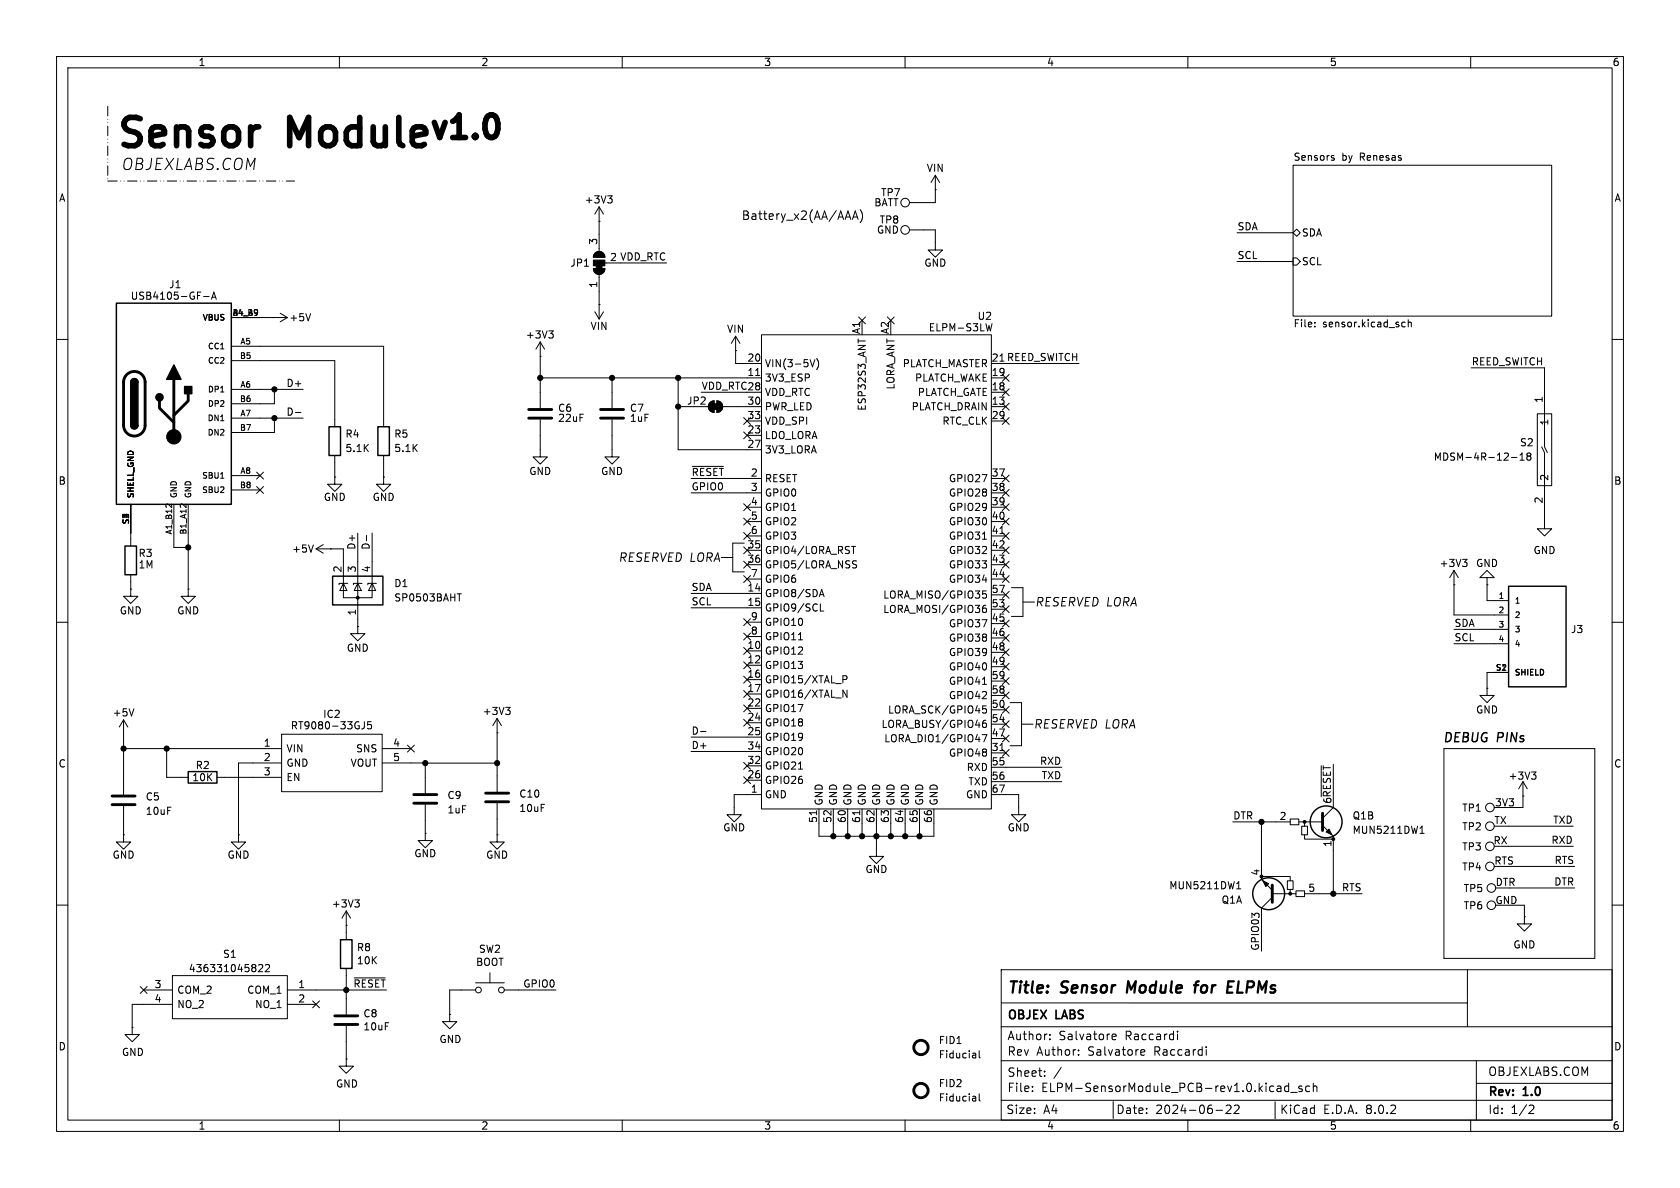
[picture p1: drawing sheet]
<svg xmlns="http://www.w3.org/2000/svg" width="297mm" height="210mm" viewBox="0 0 297 210" stroke-linecap="round" stroke-linejoin="round" font-family="sans-serif">
<g fill="none" stroke="#000" stroke-width=".18">
<path d="M10 10h277v190h-277zM12 12h273v186h-273zM60 10v2M110 10v2M160 10v2M210 10v2M260 10v2M105.9 39.1h.1M105.9 36.6v7.9M105.9 36.6l-.7 1.2M105.9 36.6l.8 1.2M107.4 34.6h.8l-.4 .5"/>
<path d="M108 35.1l.2 .2v.3l-.2 .3M150.7 38.8l.5-1.5 .5 1.5M150.8 38.4h.8M152.1 37.1a1.72 1.72 0 0 1 0 2.3M165.4 33.5h.1M165.4 31v4.8h-4.6M165.4 31l.7 1.3M165.4 31l-.8 1.3M228.6 29.2h45.7v26.7h-45.7zM235.5 27.9l.3 .1 .1 .2-.2 .1h-.2M235.5 27.5h.3M10 60h2"/>
<path d="M36 52.4h1M37.4 52.9l.4-1.3 .4 1.3M37.5 52.5h.6M40.9 56.1h9.9M48.3 56.1h.1M49.5 55.4l1.3 .7M50.8 56.1l-1.3 .8M54.9 55.4l-.4 1.3M97 58.5h.8l-.4 .5M97.6 59l.2 .2v.3l-.2 .3M104.9 47.5h2a1.02 1.02 0 0 1-1 1 1.02 1.02 0 0 1-1-1zM105.2 55.1l.7 1.3"/>
<path d="M105.2 44.8a1.02 1.02 0 0 1 1.1-.3 1.02 1.02 0 0 1 .6 1h-2zM105.9 53.8h.1M105.9 48.5v7.9M106.7 55.1l-.8 1.3M106.9 46.5h.3M109.7 46.5h8.2M130 59.4v4.9h4.6M130 59.4l-.7 1.3M130 59.4l.8 1.3M134.6 59.2h40.7v83.8h-40.7zM151.7 59.9v.7M151.8 56l1.2 1.3"/>
<path d="M152.4 56.6v2.6M153 56l-1.2 1.3M156.9 56l1.2 1.3M158.1 56l-1.2 1.3M160.8 40.6h4.6v3.6h-1.3l1.3 1.3 1.2-1.3h-1.2M175.4 57.2l-.3 1.3-.3-.9M218.7 41.1h9.9M218.7 46.2h9.9M228.6 45.6h.6l.7 .6-.7 .7h-.6zM228.6 41.1l.6-.6 .7 .6-.7 .7zM232.4 57.7v.1M232.4 57v.1"/>
<path d="M247.9 57.7h.5M247.9 57h.5M249 57.1l.1-.2 .3 .1 .1 .8M249 56.5v1.3M285 60h2M40.9 61.2h26.9v14.2M40.9 63.8h18.3v11.6M40.9 68.8h12.7M40.9 73.9h12.7M48.5 73.9v2.6h-7.6M48.5 68.8v2.6h-7.6M52.2 72.9h1"/>
<path d="M95.5 74.2v6.6h1.3l-1.3 1.2-1.3-1.2h1.3M95.5 63h.1M95.5 66.8h39.1M95.5 60.5v11.6M95.5 60.5l-.8 1.2M95.5 60.5l.8 1.2M108.2 74.2v6.6h1.3l-1.3 1.2-1.3-1.2h1.3M108.2 66.8v5.3M119.9 71.9h5.3M119.9 66.8v12.7h14.7M124 69.3h10.6M125.5 71.2l.7-.3v2a1.01 1.01 0 0 1-.9-.6 1.01 1.01 0 0 1 .2-1.1z"/>
<path d="M126.7 70.9a1.02 1.02 0 0 1 1.1 1 1.02 1.02 0 0 1-1.1 1zM127.8 71.9h6.8M130 62h.1M131.5 73.8l1.2 1.2M131.5 76.4l1.2 1.2M132.1 77h2.5M132.1 74.4h2.5M132.7 73.8l-1.2 1.2M132.7 76.4l-1.2 1.2M133.6 66.4h.7M143.2 63.6l.4 1.2 .5-1.2M144.4 63.4a1.46 1.46 0 0 1 0 1.9"/>
<path d="M175.3 66.8h2.5M175.3 71.9h2.5M175.3 69.3h2.5M175.3 74.4h2.5M177.2 68.7l1.2 1.3M177.2 66.2l1.2 1.2M177.2 73.8l1.2 1.2M177.2 71.3l1.2 1.2M177.8 64.3h13M178.4 71.3l-1.2 1.2M178.4 68.7l-1.2 1.3M178.4 66.2l-1.2 1.2"/>
<path d="M178.4 73.8l-1.2 1.2M260.1 65h12.9v14l.6 1M271.8 73.2h2.5v12.7h-2.5zM272.5 79l.5 1v13.5h1.3l-1.3 1.2-1.2-1.2h1.2M23.1 89.2v7.3M29.4 89.2h.4M30.3 89.1v.6M30.7 89.2v7.6h2.6M32 89.2h.3M32.9 89.1v.6M33.3 89.2v14.9M39 84.5h.6"/>
<path d="M40.9 84.1h5.1M40.9 86.6h5.1M45.4 86l1.2 1.2M45.4 83.5l1.2 1.2M46.6 86l-1.2 1.2M46.6 83.5l-1.2 1.2M55.4 96.3l-.4 1.3M55.9 97l1.2 .8M55.9 97h4.8v6.1M57.1 96.3l-1.2 .7M58.4 97h.1M59.2 84.3v1.3h1.3l-1.3 1.3-1.3-1.3h1.3"/>
<path d="M59.2 84.3h.1M59.2 80.5v3.8M63.2 94.2v16.5M64.8 94.6v1M65.8 94.2v8.9M67.8 84.3v1.3h1.3l-1.3 1.3-1.3-1.3h1.3M67.8 84.3h.1M67.8 80.5v3.8M122.2 84.6h12.4M122.2 87.1h12.4M122.4 82.4h5.5M127.5 98.6h2"/>
<path d="M131.5 99.2l1.2 1.2M131.5 91.6l1.2 1.2M131.5 89.1l1.2 1.2M131.5 96.7l1.2 1.2M131.5 94.1l1.2 1.3M131.6 96h-2.1v5.1h2.1M132.1 97.3h2.5M132.1 99.8h2.5M132.1 89.7h2.5M132.1 92.2h2.5M132.1 94.7h2.5M132.7 99.2l-1.2 1.2"/>
<path d="M132.7 91.6l-1.2 1.2M132.7 89.1l-1.2 1.2M132.7 96.7l-1.2 1.2M132.7 94.1l-1.2 1.3M150.5 96.6h.8M151 99.7l.3 .2 .1 .3-.2 .2h-.3M151 99.1l.4 .1M173.7 95.3h.7M175.3 84.6h2.5M175.3 87.1h2.5M175.3 97.3h2.5M175.3 99.8h2.5"/>
<path d="M175.3 89.7h2.5M175.3 92.2h2.5M175.3 94.7h2.5M176.8 94.3h.7M177.2 91.6l1.2 1.2M177.2 94.1l1.2 1.3M177.2 99.2l1.2 1.2M177.2 96.7l1.2 1.2M177.2 84l1.2 1.2M177.2 89.1l1.2 1.2M177.2 86.5l1.2 1.2M178.4 91.6l-1.2 1.2"/>
<path d="M178.4 89.1l-1.2 1.2M178.4 94.1l-1.2 1.3M178.4 99.2l-1.2 1.2M178.4 96.7l-1.2 1.2M178.4 84l-1.2 1.2M178.4 86.5l-1.2 1.2M258.6 98.9h.7l-.4 .5M259.1 99.4l.2 .2v.3l-.2 .2M267.2 80.9h1M268.7 81.4h.7M268.7 80.4l.4-.3v1.3M270.2 80.6l-.3 .3v.2l.3 .3 .3-.1 .2-.2v-.2l-.3-.3"/>
<path d="M270.2 80.6l-.3-.2 .3-.3h.3l.2 .2-.3 .3M270.2 80.6h.2M10 110h2M23.1 104.1v1.3h1.3l-1.3 1.3-1.3-1.3h1.3M23.1 104.1h.1M23.1 101.6v2.5M33.3 104.1v1.3h1.2l-1.2 1.3-1.3-1.3h1.3M33.3 104.1h.1M60.7 103.1v2.6h5.1v-2.6M60.7 103.1l.6 1.3h-1.2zM61.5 103.1h-1.6v.3M63.2 110.7v1.3h1.3l-1.3 1.3-1.2-1.3h1.2"/>
<path d="M63.2 110.7h.1M63.2 103.1l.7 1.3h-1.3zM64 103.1h-1.5v.3M65.8 103.1l.6 1.3h-1.2zM66.5 103.1h-1.5v.3M80.8 105h.8M122.2 104.9h12.4M122.2 107.4h12.4M131.5 109.4l1.2 1.2M131.5 117l1.2 1.2M131.5 111.9l1.2 1.2M131.5 101.8l1.2 1.2"/>
<path d="M131.5 119.5l1.2 1.3M131.5 114.5l1.2 1.2M132.1 115.1h2.5M132.1 117.6h2.5M132.1 102.4h2.5M132.1 112.5h2.5M132.1 110h2.5M132.7 109.4l-1.2 1.2M132.7 117l-1.2 1.2M132.7 114.5l-1.2 1.2M132.7 111.9l-1.2 1.2M132.7 101.8l-1.2 1.2"/>
<path d="M132.7 119.5l-1.2 1.3M141.2 113.1h.7M144.8 105.5l.5-1.3 .4 1.3M145 105.1h.6M145 108h.6M149 119.5h.5l.2 .2-.1 .4h-.6M173.7 105l.5-.1 .2 .3-.1 .5h-.6M173.7 107.6l.5-.1 .2 .2-.1 .5-.4 .1-.2-.1M173.7 104.5h.6M174.3 107l-.4 .1-.2 .2M175.3 102.4h2.5M175.3 110.2h2.5"/>
<path d="M175.3 112.8h2.5M175.3 115.3h2.5M175.3 117.9h2.5M175.3 107.7h2.5M175.3 105.2h2.5M177.2 104.5l1.2 1.3M177.2 101.8l1.2 1.2M177.2 119.8l1.2 1.2M177.2 114.7l1.2 1.2M177.2 109.6l1.2 1.2M177.2 117.2l1.2 1.3M177.2 112.2l1.2 1.2"/>
<path d="M177.2 107.1l1.2 1.2M178.4 104.5l-1.2 1.3M178.4 101.8l-1.2 1.2M178.4 119.8l-1.2 1.2M178.4 114.7l-1.2 1.2M178.4 109.6l-1.2 1.2M178.4 117.2l-1.2 1.3M178.4 112.2l-1.2 1.2M178.4 107.1l-1.2 1.2M178.8 103.9h2v5.1h-2M180.8 106.4h2.1M257 103.4h.1"/>
<path d="M257 100.8l-.7 1.3M257 100.8v7.9h9.7M257 100.8l.8 1.3M257 111.3h9.7M257 113.8h9.7M262.9 102.1h-1.3l1.3-1.3 1.3 1.3h-1.3v1.3M262.9 103.4h.1M262.9 103.4v2.8h3.8M266.7 118.9h-3.8v2.8M285 110h2M21.8 132.3h28M21.8 127.3l-.7 1.2"/>
<path d="M21.8 127.3v13.2M21.8 127.3l.8 1.2M23.7 125.3l-.5 1.3M29.5 132.3v5.1h3.8M38.4 137.4h11.4M49.8 129.8h17.8v10.2h-17.8zM49.8 134.9h-7.6v12.7M64.4 127.6v.9a.41 .41 0 0 1-.5 .3M65.6 127.6h-.6v.6l.1-.1h.5l.1 .2-.1 .4-.2 .1-.4-.1M67.6 132.3h5M67.6 134.9h20.3M72 131.7l1.3 1.2"/>
<path d="M73.3 131.7l-1.3 1.2M75.2 134.9v5.3M87.9 129.5h.1M87.9 127l-.8 1.3M87.9 127v13M87.9 127l.7 1.3M89.4 125h.8l-.4 .5M89.9 125.5l.3 .3v.3l-.3 .2M122.2 130.3h12.4M122.2 132.8h12.4M123.8 129.3h1M131.5 137.3l1.2 1.2"/>
<path d="M131.5 134.8l1.2 1.2M131.5 127.2l1.2 1.2M131.5 122.1l1.2 1.2M131.5 124.6l1.2 1.2M132.1 120.1h2.5M132.1 122.7h2.5M132.1 125.2h2.5M132.1 127.8h2.5M132.1 137.9h2.5M132.1 135.4h2.5M132.7 137.3l-1.2 1.2M132.7 134.8l-1.2 1.2"/>
<path d="M132.7 127.2l-1.2 1.2M132.7 122.1l-1.2 1.2M132.7 124.6l-1.2 1.2M141.2 136h.7M149 122l.7 1.3v-1.3M173.6 129.9h.9l-.6 1.2M173.7 121h.7M173.7 124.8h.6M173.7 125.3h.5l.2 .2-.1 .5h-.6M173.7 127.9l.5-.1 .2 .3-.1 .4-.4 .1-.2-.1M174.3 127.3l-.4 .1-.2 .2M175.3 133.1h2.5"/>
<path d="M175.3 130.6h2.5M175.3 125.5h2.5M175.3 128h2.5M175.3 135.6h12.4M175.3 138.2h12.4M175.3 122.9h2.5M175.3 120.4h2.5M176.8 132.7h.7M177.2 124.9l1.2 1.2M177.2 129.9l1.2 1.3M177.2 127.4l1.2 1.2M177.2 122.3l1.2 1.2"/>
<path d="M177.2 132.5l1.2 1.2M178.4 124.9l-1.2 1.2M178.4 129.9l-1.2 1.3M178.4 127.4l-1.2 1.2M178.4 122.3l-1.2 1.2M178.4 132.5l-1.2 1.2M178.6 124.2h2v7.6h-2M180.6 128h2M233.6 135.4v5.4M235.7 135.1v7.6l-1.9 2M255.3 132.3h26.6v37.1h-26.6zM262.9 121.7v1.2h-1.3l1.3 1.3 1.3-1.3h-1.3"/>
<path d="M262.9 121.7h.1M269.2 138.2l-.7 1.2M269.2 138.2v4.5h-2.5M269.2 138.2l.8 1.2M270.8 136.5h.7l-.4 .5M271.3 137l.2 .2v.3l-.2 .2M10 160h2M21.8 147.6v1.2h1.3l-1.3 1.3-1.2-1.3h1.2M21.8 147.6h.1M21.8 142.5v5.1M42.2 147.6v1.2h1.2l-1.2 1.3-1.3-1.3h1.3M42.2 147.6h.1"/>
<path d="M62.7 159.1h.8l-.4 .5M63.3 159.6l.2 .2v.3l-.2 .2M75.2 147.3v1.3h1.3l-1.3 1.3-1.3-1.3h1.3M75.2 147.3h.1M75.2 142.2v5.1M87.9 147.6v1.2h1.3l-1.3 1.3-1.3-1.3h1.3M87.9 147.6h.1M87.9 142v5.6M134.6 140.5h-4.8v3.5h1.3l-1.3 1.3-1.3-1.3h1.3M144.4 143.3v.7M144.8 143v4.8h20.3v-4.8M147.3 143v4.8"/>
<path d="M149.9 143v4.8M152 143.3v.7M152.4 143v4.8M154.9 143v8.4h1.3l-1.3 1.3-1.2-1.3h1.2M157.5 143v4.8M160 143v4.8M162.6 143v4.8M175.3 140.5h4.8v3.5h-1.3l1.3 1.3 1.3-1.3h-1.3M217.9 145.3h10.2M218.6 157.1h.8M218.8 156.2l.2-.4v1.3M223 154.9h5.1v.8"/>
<path d="M223 145.3v10.1l1.9 2M224.9 158.6l-1.9 1.9v7.6M225 158h4.1M227.6 155.7h1v1.5h-1zM228.1 144.8h1.5v1h-1.5zM228.1 157.2v.8M229.1 157.5h1.5v1h-1.5zM229.6 145.3h4.1M230.1 146.1h1v1.5h-1zM230.6 147.6v.7h5.1M230.6 158h10.2M230.6 145.3v.8"/>
<path d="M233.8 145.9l1.9 1.9v10.2M251 147.3h.8M251.2 146.3l.2-.3v1.3M266.7 153.2h11.7M266.7 149.6h11.4M266.7 146.1h11.4M267 157h11.4M269.2 140.7h.1M285 160h2M24.8 174.4l1.2 1.2M25.4 175h5.1M26 174.4l-1.2 1.2"/>
<path d="M30.5 172.5h20.3v7.6h-20.3zM30.5 177.5h-7.1v4.1M45.7 170.6l.5-.1 .2 .4-.7 .9h.7M46.9 170.6l.5-.1 .3 .4-.8 .9h.8M50.8 175h17.5M50.8 177.5h5.1M55.3 176.9l1.2 1.3M56.5 176.9l-1.2 1.3M61.2 163.6h.1M61.2 161v5.1M61.2 171.2v8.1M61.2 161l-.7 1.3"/>
<path d="M61.2 161l.8 1.3M62.6 172.9h5.5M79.5 179.3v1.3h1.3l-1.3 1.3-1.3-1.3h1.3M79.5 179.3h.1M84.1 173.7h5.1M84.1 175h-4.6v4.3M86.6 172v1.7M89.2 175h9.1M177 171.4h108v26.6h-108zM177 177.3h82.4M259.4 171.5v10M267 160h2.5v2.1"/>
<path d="M269.5 162.1v1.2h1.3l-1.3 1.3-1.3-1.3h1.3M269.5 162.1h.1M23.4 181.6v1.3h1.2l-1.2 1.3-1.3-1.3h1.3M23.4 181.6h.1M60 198v2M61.2 187.2v1.3h1.3l-1.3 1.2-1.3-1.2h1.3M61.2 187.2h.1M61.2 181.4v5.8M110 198v2M160 198v2M172.4 186.2l.1 .8M172.4 193.8l.1 .8"/>
<path d="M172.5 194.6h-.1M172.5 194.1l-.1 .1M172.5 187h-.1M172.5 186.5h-.1M173.1 193.4v1.1l.2 .1M173.1 185.7v1.1l.2 .2M177 194.5h108M177 187.5h108M177 181.5h108M182.5 192.8v.2M182.5 192v.2M184.7 190.1v.2"/>
<path d="M184.7 189.3v.2M185.6 183.7v.1M185.6 182.9v.1M187.6 188.7l-1.3 1.9M190.7 186.4v.1M190.7 185.6v.2M196.6 183.6l.2 .2 .4-.1M196.6 183l.2-.2h.3l.2 .2v.2l-.7 .1M196.8 194.7v3M201.7 186.5h.6M201.7 185.6l.5-.1 .2 .4-.7 .1M208.2 182.3v.1"/>
<path d="M208.2 182.8v1M210 198v2M213.2 185v.2M213.2 185.5v1M215 196.3h1.1M216.8 195.5l.5-.2 .3 .2v.3l-.9 1h.9M218.2 195.5l.6-.2 .2 .2 .1 .3-1 1h1M225.4 194.8v3M226.2 192l.3 .2v.8M226.5 192.9l-.2 .1M226.5 192.3l-.2 .1M227.8 191.5v1.5"/>
<path d="M227.8 192h-.4l-.3 .3v.4l.1 .2h.6M228.2 193.1h1.1M230.2 192h-.4l-.2 .2 .1 .2 .5 .1v.4h-.6M231.5 192h-.4l-.3 .3v.4l.2 .2h.5M232.2 192.1l.2-.1h.3l.1 1M232.2 191.5v1.5M260 198v2M261 187.5v10.5M261 191.5h24M270.5 195.3l.5 .1 .2 .4-1 1h1"/>
<circle cx="160" cy="35.8" r=".76"/>
<circle cx="160" cy="40.6" r=".76"/>
<circle cx="263.4" cy="153.2" r=".76"/>
<circle cx="263.4" cy="149.6" r=".76"/>
<circle cx="263.4" cy="146" r=".76"/>
<circle cx="263.4" cy="142.7" r=".76"/>
<circle cx="263.7" cy="157" r=".76"/>
<circle cx="84.6" cy="175" r=".51"/>
<circle cx="88.6" cy="175" r=".51"/>
<circle cx="263.7" cy="160" r=".76"/>
</g>
<path d="M199.5 173.5l-.3 2M211.1 174.1h.7M211.9 173.5l-.4 .1-.1 .2-.2 1.7M216.9 175.5h1M217.2 173.5h.9" fill="none" stroke="#000" stroke-width=".4"/>
<g fill="none" stroke="#000" stroke-width=".51">
<path d="M22.4 66.2a1.9 1.9 0 0 1 2.1-.4 1.9 1.9 0 0 1 1.2 1.8v7.6a1.91 1.91 0 0 1-2 1.9 1.91 1.91 0 0 1-1.9-1.9l.1-7.8 .1-.6zM28.2 70.9v1.2l2.5 2.6M30.7 67.1v10.1M33.3 69.6v1.3l-2.6 2.5M93.5 73.9h4M93.5 72.4h4M106.2 73.9h4M106.2 72.4h4M19.8 142.2h4.1M19.8 140.7h4.1M73.2 142h4M73.2 140.5h4"/>
<path d="M85.9 141.7h4M85.9 140.2h4M224.9 156.5v3M233.8 143.8v3M59.2 179.6h4M59.2 181.1h4"/>
<circle cx="162.8" cy="192.8" r="1.27"/>
<circle cx="162.8" cy="185.2" r="1.27"/>
</g>
<g fill="#000" stroke="#000" stroke-width=".18">
<path d="M104.9 47.5h2a1.02 1.02 0 0 1-1 1 1.02 1.02 0 0 1-1-1zM104.9 46h2v1h-2zM105.4 47h1v.5h-1zM105.2 44.8a1.02 1.02 0 0 1 1.1-.3 1.02 1.02 0 0 1 .6 1h-2zM126 71.4h1v1h-1zM125.5 71.2l.7-.3v2a1.01 1.01 0 0 1-.9-.6 1.01 1.01 0 0 1 .2-1.1zM126.7 70.9a1.02 1.02 0 0 1 1.1 1 1.02 1.02 0 0 1-1.1 1zM223.3 155.7l1 .5-.5 .5zM234.4 147.1l.5-.5 .6 1z"/>
<circle cx="30.7" cy="77.2" r="1.27"/>
<circle cx="48.5" cy="73.9" r=".46"/>
<circle cx="48.5" cy="68.8" r=".46"/>
<circle cx="95.5" cy="66.8" r=".46"/>
<circle cx="108.2" cy="66.8" r=".46"/>
<circle cx="119.9" cy="71.9" r=".46"/>
<circle cx="119.9" cy="66.8" r=".46"/>
<circle cx="33.3" cy="96.8" r=".46"/>
<circle cx="63.2" cy="105.7" r=".25"/>
<circle cx="21.8" cy="132.3" r=".46"/>
<circle cx="29.5" cy="132.3" r=".46"/>
<circle cx="75.2" cy="134.9" r=".46"/>
<circle cx="87.9" cy="134.9" r=".46"/>
<circle cx="147.3" cy="147.8" r=".46"/>
<circle cx="149.9" cy="147.8" r=".46"/>
<circle cx="152.4" cy="147.8" r=".46"/>
<circle cx="154.9" cy="147.8" r=".46"/>
<circle cx="157.5" cy="147.8" r=".46"/>
<circle cx="160" cy="147.8" r=".46"/>
<circle cx="162.6" cy="147.8" r=".46"/>
<circle cx="223" cy="145.3" r=".46"/>
<circle cx="228.1" cy="158" r=".25"/>
<circle cx="230.6" cy="145.3" r=".25"/>
<circle cx="235.7" cy="158" r=".46"/>
<circle cx="235.7" cy="148.3" r=".25"/>
<circle cx="61.2" cy="175" r=".46"/>
</g>
<g fill="none" stroke="#000" stroke-width=".25">
<path d="M20.6 53.6h20.3v35.6h-20.3zM23.1 75.2a.64 .64 0 0 0 .6 .6 .64 .64 0 0 0 .7-.6M23.1 67.6a.64 .64 0 0 1 .6-.7 .64 .64 0 0 1 .7 .7M58.2 75.4h2v5.1h-2zM66.8 75.4h2v5.1h-2zM22.1 96.5h2v5.1h-2zM58.8 101.9h8.9v5h-8.9zM266.7 103.6h10.2v17.8h-10.2zM33.3 136.4h5.1v2h-5.1zM60.2 166.1h2v5.1h-2z"/>
<circle cx="224.3" cy="158" r="2.82"/>
<circle cx="234.4" cy="145.3" r="2.82"/>
</g>
<g fill="#000" stroke="#000" stroke-width=".25">
<path d="M23.1 75.2h1.3a.64 .64 0 0 1-.7 .6 .64 .64 0 0 1-.6-.6zM23.1 67.6h1.3v7.6h-1.3zM23.3 67.1a.64 .64 0 0 1 .7-.1 .64 .64 0 0 1 .4 .6h-1.3zM30.7 64.5l1.3 2.6h-2.5zM32.6 68.3h1.3v1.3h-1.3z"/>
<circle cx="28.2" cy="70.2" r=".63"/>
</g>
<path d="M19 18.8v13.2M19 32h33.1" fill="none" stroke="#000" stroke-width=".18" stroke-dasharray="1.7 .6 0 .6 0 .6"/>
<g font-size="7">
<text x="20.3" y="26.4">Sensor</text>
<text x="51.4" y="26.4">Module^{v1.0}</text>
</g>
<g font-size="2.8">
<text x="21.3" y="30.2">OBJEXLABS.COM</text>
<text x="178" y="176.2">Title:</text>
<text x="187.7" y="176.2">Sensor</text>
<text x="200.1" y="176.2">Module</text>
<text x="212.9" y="176.2">for</text>
<text x="219.4" y="176.2">ELPMs</text>
</g>
<text font-size="2.2" x="255" y="131.3">DEBUG PINs</text>
<g font-size="2.1">
<text x="131.1" y="39.1">Battery_x2(AA/AAA)</text>
<text x="109.3" y="99.5">RESERVED LORA</text>
<text x="182.9" y="107.4">RESERVED LORA</text>
<text x="182.7" y="129">RESERVED LORA</text>
<text x="178" y="180.6">OBJEX</text>
<text x="178" y="184.1">Author:</text>
<text x="186.7" y="180.6">LABS</text>
<text x="187.2" y="184.1">Salvatore</text>
<text x="199" y="184.1">Raccardi</text>
<text x="178" y="190.6">Sheet:</text>
<text x="178" y="186.8">Rev</text>
<text x="183.2" y="186.8">Author:</text>
<text x="192.4" y="186.8">Salvatore</text>
<text x="204.2" y="186.8">Raccardi</text>
<text x="263" y="190.4">OBJEXLABS.COM</text>
<text x="177.8" y="197.1">Size:</text>
<text x="178" y="193.3">File:</text>
<text x="184.1" y="193.3">ELPM-SensorModule_PCB-rev1.0.kicad_sch</text>
<text x="184.5" y="197.1">A4</text>
<text x="197.2" y="197.1">Date:</text>
<text x="204.3" y="197.1">2024-06-22</text>
<text x="226.2" y="197.1">KiCad</text>
<text x="233.9" y="197.1">E.D.A.</text>
<text x="241.5" y="197.1">8.0.2</text>
<text x="263" y="194.2">Rev:</text>
<text x="263" y="197.1">Id:</text>
<text x="267.1" y="197.1">1/2</text>
<text x="269.4" y="194.2">1.0</text>
</g>
<g font-size="1.8">
<text x="35" y="11.9">1</text>
<text x="85" y="11.9">2</text>
<text x="135" y="11.9">3</text>
<text x="185" y="11.9">4</text>
<text x="235" y="11.9">5</text>
<text x="285" y="11.9">6</text>
<text x="228.6" y="28.5">Sensors</text>
<text x="237.2" y="28.5">by</text>
<text x="240.5" y="28.5">Renesas</text>
<text x="10.3" y="35.9">A</text>
<text x="155.7" y="34.9">TP7</text>
<text x="163.7" y="30.6">VIN</text>
<text x="285.3" y="35.9">A</text>
<text x="103.3" y="36.2">+3V3</text>
<text x="154.5" y="36.7">BATT</text>
<text x="154.9" y="41.5">GND</text>
<text x="155.4" y="39.7">TP8</text>
<text x="218.7" y="40.8">SDA</text>
<text x="100.7" y="47.3">JP1</text>
<text x="105.7" y="43.4" transform="rotate(-90 105.7 43.4)">3</text>
<text x="107.8" y="46.2">2 VDD_RTC</text>
<text x="163.3" y="47.3">GND</text>
<text x="218.7" y="45.9">SCL</text>
<text x="230.1" y="47.1">SCL</text>
<text x="230.1" y="42">SDA</text>
<text x="23" y="53.2">USB4105-GF-A</text>
<text x="29.8" y="51.2">J1</text>
<text x="105.7" y="51" transform="rotate(-90 105.7 51)">1</text>
<text x="51.1" y="57">+5V</text>
<text x="104.3" y="58.5">VIN</text>
<text x="128.4" y="59">VIN</text>
<text x="152.1" y="59.2" transform="rotate(-90 152.1 59.2)">A1</text>
<text x="157.2" y="59.2" transform="rotate(-90 157.2 59.2)">A2</text>
<text x="164.1" y="58.8">ELPM-S3LW</text>
<text x="172.7" y="56.7">U2</text>
<text x="228.6" y="58.2">File:</text>
<text x="233.8" y="58.2">sensor.kicad_sch</text>
<text x="92.9" y="60">+3V3</text>
<text x="132" y="64">20</text>
<text x="135.1" y="65.1">VIN(3-5V)</text>
<text x="159.5" y="65.1">PLATCH_MASTER</text>
<text x="175.2" y="64">21 REED_SWITCH</text>
<text x="260.1" y="64.7">REED_SWITCH</text>
<text x="50.5" y="68.5">D+</text>
<text x="121.4" y="71.7">JP2</text>
<text x="124" y="69">VDD_RTC28</text>
<text x="132" y="66.5">11</text>
<text x="132" y="71.6">30</text>
<text x="135.1" y="67.7">3V3_ESP</text>
<text x="135.1" y="70.2">VDD_RTC</text>
<text x="158.3" y="69" transform="rotate(-90 158.3 69)">LORA_ANT</text>
<text x="161.7" y="67.7">PLATCH_WAKE</text>
<text x="162.2" y="70.2">PLATCH_GATE</text>
<text x="175.2" y="71.6">13</text>
<text x="175.2" y="69.1">18</text>
<text x="175.2" y="66.5">19</text>
<text x="272.8" y="71.3" transform="rotate(-90 272.8 71.3)">1</text>
<text x="50.5" y="73.6">D-</text>
<text x="61" y="77.6">R4</text>
<text x="69.6" y="77.6">R5</text>
<text x="98.6" y="73">C6</text>
<text x="98.6" y="74.8">22uF</text>
<text x="111.3" y="73">C7</text>
<text x="111.3" y="74.8">1uF</text>
<text x="132" y="76.7">23</text>
<text x="132" y="74.2">33</text>
<text x="135.1" y="77.8">LDO_LORA</text>
<text x="135.1" y="72.7">PWR_LED</text>
<text x="135.1" y="75.3">VDD_SPI</text>
<text x="153.3" y="72.7" transform="rotate(-90 153.3 72.7)">ESP32S3_ANT</text>
<text x="161.1" y="72.7">PLATCH_DRAIN</text>
<text x="166.5" y="75.3">RTC_CLK</text>
<text x="175.2" y="74.2">29</text>
<text x="273.9" y="75.3" transform="rotate(-90 273.9 75.3)">1</text>
<text x="61" y="80.1">5.1K</text>
<text x="69.6" y="80.1">5.1K</text>
<text x="132" y="79.2">27</text>
<text x="135.1" y="80.4">3V3_LORA</text>
<text x="253.4" y="81.6">MDSM-4R-12-18</text>
<text x="268.6" y="79.1">S2</text>
<text x="10.3" y="85.9">B</text>
<text x="57.1" y="88.7">GND</text>
<text x="65.8" y="88.7">GND</text>
<text x="93.5" y="84.2">GND</text>
<text x="106.2" y="84.2">GND</text>
<text x="122.2" y="84.2">~{RESET}</text>
<text x="122.2" y="86.8">GPIO0</text>
<text x="132.6" y="84.3">2</text>
<text x="132.6" y="86.9">3</text>
<text x="132.6" y="89.4">4</text>
<text x="135.1" y="85.4">RESET</text>
<text x="135.1" y="88">GPIO0</text>
<text x="167.7" y="85.4">GPIO27</text>
<text x="167.7" y="88">GPIO28</text>
<text x="175.2" y="84.3">37</text>
<text x="175.2" y="86.9">38</text>
<text x="175.2" y="89.4">39</text>
<text x="272.8" y="89.1" transform="rotate(-90 272.8 89.1)">2</text>
<text x="273.9" y="85.1" transform="rotate(-90 273.9 85.1)">2</text>
<text x="285.3" y="85.9">B</text>
<text x="132.6" y="91.9">5</text>
<text x="132.6" y="94.5">6</text>
<text x="135.1" y="90.5">GPIO1</text>
<text x="135.1" y="93.1">GPIO2</text>
<text x="135.1" y="95.6">GPIO3</text>
<text x="167.7" y="90.5">GPIO29</text>
<text x="167.7" y="93.1">GPIO30</text>
<text x="167.7" y="95.6">GPIO31</text>
<text x="175.2" y="91.9">40</text>
<text x="175.2" y="94.5">41</text>
<text x="24.4" y="98.7">R3</text>
<text x="24.4" y="100.7">1M</text>
<text x="51.5" y="97.9">+5V</text>
<text x="60.5" y="101.3" transform="rotate(-90 60.5 101.3)">2</text>
<text x="62.9" y="97.3" transform="rotate(-90 62.9 97.3)">D+</text>
<text x="63" y="101.3" transform="rotate(-90 63 101.3)">3</text>
<text x="65.4" y="97.3" transform="rotate(-90 65.4 97.3)">D-</text>
<text x="65.5" y="101.3" transform="rotate(-90 65.5 101.3)">4</text>
<text x="132" y="97">35</text>
<text x="132" y="99.6">36</text>
<text x="135.1" y="98.1">GPIO4/LORA_RST</text>
<text x="135.1" y="100.7">GPIO5/LORA_NSS</text>
<text x="167.7" y="98.1">GPIO32</text>
<text x="167.7" y="100.7">GPIO33</text>
<text x="175.2" y="97">42</text>
<text x="175.2" y="99.6">43</text>
<text x="254.4" y="100.4">+3V3</text>
<text x="260.9" y="100.4">GND</text>
<text x="271" y="98.1">GND</text>
<text x="69.6" y="104">D1</text>
<text x="69.6" y="106.5">SP0503BAHT</text>
<text x="122.2" y="104.6">SDA</text>
<text x="122.2" y="107.1">SCL</text>
<text x="132" y="104.6">14</text>
<text x="132" y="107.2">15</text>
<text x="132.6" y="102.1">7</text>
<text x="135.1" y="105.8">GPIO8/SDA</text>
<text x="135.1" y="103.2">GPIO6</text>
<text x="156" y="106">LORA_MISO/GPIO35</text>
<text x="167.7" y="103.2">GPIO34</text>
<text x="175.2" y="102.1">44</text>
<text x="175.2" y="107.4">53</text>
<text x="175.2" y="104.9">57</text>
<text x="21.1" y="108.8">GND</text>
<text x="31.2" y="108.8">GND</text>
<text x="63" y="108.9" transform="rotate(-90 63 108.9)">1</text>
<text x="132.6" y="112.3">8</text>
<text x="132.6" y="109.7">9</text>
<text x="135.1" y="108.3">GPIO9/SCL</text>
<text x="135.1" y="113.4">GPIO11</text>
<text x="135.1" y="110.8">GPIO10</text>
<text x="156" y="108.6">LORA_MOSI/GPIO36</text>
<text x="167.7" y="111.1">GPIO37</text>
<text x="167.7" y="113.6">GPIO38</text>
<text x="175.2" y="110">45</text>
<text x="175.2" y="112.5">46</text>
<text x="257" y="110.9">SDA</text>
<text x="257" y="113.4">SCL</text>
<text x="277.6" y="112.1">J3</text>
<text x="61.2" y="115.4">GND</text>
<text x="132" y="114.8">10</text>
<text x="132" y="117.3">12</text>
<text x="132" y="119.9">16</text>
<text x="135.1" y="115.9">GPIO12</text>
<text x="135.1" y="118.5">GPIO13</text>
<text x="167.7" y="116.2">GPIO39</text>
<text x="167.7" y="118.7">GPIO40</text>
<text x="175.2" y="115.1">48</text>
<text x="175.2" y="117.6">49</text>
<text x="132" y="122.4">17</text>
<text x="132" y="125">22</text>
<text x="135.1" y="121">GPIO15/XTAL_P</text>
<text x="135.1" y="123.5">GPIO16/XTAL_N</text>
<text x="167.7" y="123.8">GPIO42</text>
<text x="167.7" y="121.3">GPIO41</text>
<text x="175.2" y="125.2">50</text>
<text x="175.2" y="122.7">58</text>
<text x="175.2" y="120.1">59</text>
<text x="19.8" y="126.8">+5V</text>
<text x="51.3" y="129.1">RT9080-33GJ5</text>
<text x="57" y="127.1">IC2</text>
<text x="85.2" y="126.6">+3V3</text>
<text x="122.2" y="130">D-</text>
<text x="132" y="127.5">24</text>
<text x="132" y="130">25</text>
<text x="135.1" y="126.1">GPIO17</text>
<text x="135.1" y="128.6">GPIO18</text>
<text x="135.1" y="131.2">GPIO19</text>
<text x="155.7" y="128.9">LORA_BUSY/GPIO46</text>
<text x="156.2" y="131.4">LORA_DIO1/GPIO47</text>
<text x="156.9" y="126.3">LORA_SCK/GPIO45</text>
<text x="175.2" y="130.3">47</text>
<text x="175.2" y="127.8">54</text>
<text x="260.9" y="126.3">GND</text>
<text x="10.3" y="135.9">C</text>
<text x="34.5" y="136.1">R2</text>
<text x="46.5" y="132.1">1</text>
<text x="46.5" y="134.6">2</text>
<text x="46.5" y="137.2">3</text>
<text x="50.5" y="133.2">VIN</text>
<text x="50.5" y="135.7">GND</text>
<text x="61.9" y="135.7">VOUT</text>
<text x="62.8" y="133.2">SNS</text>
<text x="69.4" y="132.1">4</text>
<text x="69.4" y="134.6">5</text>
<text x="122.2" y="132.5">D+</text>
<text x="132" y="137.7">26</text>
<text x="132" y="135.1">32</text>
<text x="132" y="132.6">34</text>
<text x="135.1" y="136.2">GPIO21</text>
<text x="135.1" y="133.7">GPIO20</text>
<text x="167.7" y="134">GPIO48</text>
<text x="170.8" y="136.5">RXD</text>
<text x="175.2" y="132.8">31</text>
<text x="175.2" y="135.4">55</text>
<text x="175.2" y="137.9">56</text>
<text x="183.8" y="135.3">RXD</text>
<text x="184.1" y="137.8">TXD</text>
<text x="285.3" y="135.9">C</text>
<text x="25.7" y="141.7">C5</text>
<text x="33.9" y="138.3">10K</text>
<text x="50.5" y="138.3">EN</text>
<text x="79" y="141.5">C9</text>
<text x="79" y="144">1uF</text>
<text x="91.7" y="141.2">C10</text>
<text x="91.7" y="143.7">10uF</text>
<text x="132.6" y="140.2">1</text>
<text x="135.1" y="141.3">GND</text>
<text x="135.1" y="138.8">GPIO26</text>
<text x="145.6" y="142.5" transform="rotate(-90 145.6 142.5)">GND</text>
<text x="148.2" y="142.5" transform="rotate(-90 148.2 142.5)">GND</text>
<text x="150.7" y="142.5" transform="rotate(-90 150.7 142.5)">GND</text>
<text x="153.3" y="142.5" transform="rotate(-90 153.3 142.5)">GND</text>
<text x="155.8" y="142.5" transform="rotate(-90 155.8 142.5)">GND</text>
<text x="158.3" y="142.5" transform="rotate(-90 158.3 142.5)">GND</text>
<text x="160.9" y="142.5" transform="rotate(-90 160.9 142.5)">GND</text>
<text x="163.4" y="142.5" transform="rotate(-90 163.4 142.5)">GND</text>
<text x="166" y="142.5" transform="rotate(-90 166 142.5)">GND</text>
<text x="170.7" y="141.3">GND</text>
<text x="171.1" y="139">TXD</text>
<text x="175.2" y="140.2">67</text>
<text x="235.5" y="142.2" transform="rotate(-90 235.5 142.2)">6~{RESET}</text>
<text x="258.4" y="143.7">TP1</text>
<text x="264.2" y="142.7">3V3</text>
<text x="266.6" y="138">+3V3</text>
<text x="25.7" y="144.2">10uF</text>
<text x="127.8" y="147.2">GND</text>
<text x="144.5" y="145.6" transform="rotate(-90 144.5 145.6)">51</text>
<text x="147.1" y="145.6" transform="rotate(-90 147.1 145.6)">52</text>
<text x="149.6" y="145.6" transform="rotate(-90 149.6 145.6)">60</text>
<text x="152.1" y="145.6" transform="rotate(-90 152.1 145.6)">61</text>
<text x="154.7" y="145.6" transform="rotate(-90 154.7 145.6)">62</text>
<text x="157.2" y="145.6" transform="rotate(-90 157.2 145.6)">63</text>
<text x="159.8" y="145.6" transform="rotate(-90 159.8 145.6)">64</text>
<text x="162.3" y="145.6" transform="rotate(-90 162.3 145.6)">65</text>
<text x="164.8" y="145.6" transform="rotate(-90 164.8 145.6)">66</text>
<text x="178" y="147.2">GND</text>
<text x="217.9" y="144.9">DTR</text>
<text x="226.1" y="145">2</text>
<text x="235.5" y="149.8" transform="rotate(-90 235.5 149.8)">1</text>
<text x="239" y="147.6">MUN5211DW1</text>
<text x="239" y="145.1">Q1B</text>
<text x="258.4" y="147">TP2</text>
<text x="263.9" y="149.5">RX</text>
<text x="264.1" y="145.9">TX</text>
<text x="274.2" y="149.3">RXD</text>
<text x="274.5" y="145.7">TXD</text>
<text x="19.8" y="152">GND</text>
<text x="40.1" y="152">GND</text>
<text x="73.1" y="151.7">GND</text>
<text x="85.8" y="152">GND</text>
<text x="152.9" y="154.5">GND</text>
<text x="222.8" y="154.9" transform="rotate(-90 222.8 154.9)">4</text>
<text x="258.4" y="150.5">TP3</text>
<text x="258.4" y="154.1">TP4</text>
<text x="264.1" y="153">RTS</text>
<text x="274.7" y="152.8">RTS</text>
<text x="58.6" y="160.6">+3V3</text>
<text x="206.6" y="157.4">MUN5211DW1</text>
<text x="215.9" y="159.9">Q1A</text>
<text x="231.2" y="157.7">5</text>
<text x="237.1" y="157.6">RTS</text>
<text x="258.7" y="157.9">TP5</text>
<text x="258.7" y="161">TP6</text>
<text x="264.3" y="160">GND</text>
<text x="264.3" y="156.8">DTR</text>
<text x="274.7" y="156.6">DTR</text>
<text x="267.5" y="167.9">GND</text>
<text x="33.3" y="172.1">436331045822</text>
<text x="39.3" y="169.5">S1</text>
<text x="63" y="168.4">R8</text>
<text x="63" y="170.7">10K</text>
<text x="84.1" y="170.9">BOOT</text>
<text x="84.6" y="168.6">SW2</text>
<text x="222.7" y="168.1" transform="rotate(-90 222.7 168.1)">GPIO03</text>
<text x="27.2" y="174.8">3</text>
<text x="27.2" y="177.3">4</text>
<text x="31.2" y="175.9">COM_2</text>
<text x="31.2" y="178.4">NO_2</text>
<text x="43.6" y="175.9">COM_1</text>
<text x="45" y="178.4">NO_1</text>
<text x="52.6" y="174.8">1</text>
<text x="52.6" y="177.3">2</text>
<text x="62.4" y="174.7">~{RESET}</text>
<text x="92.4" y="174.7">GPIO0</text>
<text x="10.3" y="185.9">D</text>
<text x="64.1" y="180">C8</text>
<text x="64.1" y="182.3">10uF</text>
<text x="77.6" y="184.6">GND</text>
<text x="165.9" y="184.8">FID1</text>
<text x="285.3" y="185.9">D</text>
<text x="21.5" y="186.9">GND</text>
<text x="165.9" y="187.3">Fiducial</text>
<text x="59.3" y="192.5">GND</text>
<text x="165.9" y="192.4">FID2</text>
<text x="165.9" y="194.9">Fiducial</text>
<text x="35" y="199.9">1</text>
<text x="85" y="199.9">2</text>
<text x="135" y="199.9">3</text>
<text x="185" y="199.9">4</text>
<text x="235" y="199.9">5</text>
<text x="285" y="199.9">6</text>
</g>
<g font-size="1.4">
<text x="35.7" y="56.9">VBUS</text>
<text x="41" y="55.9">B4_A9</text>
<text x="36.6" y="62">CC1</text>
<text x="36.6" y="64.5">CC2</text>
<text x="42.3" y="63.5">B5</text>
<text x="42.4" y="61">A5</text>
<text x="36.6" y="69.6">DP1</text>
<text x="42.3" y="71.1">B6</text>
<text x="42.4" y="68.6">A6</text>
<text x="36.6" y="74.7">DN1</text>
<text x="36.6" y="77.2">DN2</text>
<text x="36.6" y="72.1">DP2</text>
<text x="42.3" y="76.2">B7</text>
<text x="42.4" y="73.7">A7</text>
<text x="42.4" y="83.8">A8</text>
<text x="23.9" y="88.1" transform="rotate(-90 23.9 88.1)">SHELL_GND</text>
<text x="31.5" y="88.1" transform="rotate(-90 31.5 88.1)">GND</text>
<text x="34" y="88.1" transform="rotate(-90 34 88.1)">GND</text>
<text x="35.6" y="84.8">SBU1</text>
<text x="35.6" y="87.4">SBU2</text>
<text x="42.3" y="86.4">B8</text>
<text x="22.9" y="92.8" transform="rotate(-90 22.9 92.8)">S1</text>
<text x="22.9" y="91.8" transform="rotate(-90 22.9 91.8)">2</text>
<text x="30.5" y="94.6" transform="rotate(-90 30.5 94.6)">A1_B12</text>
<text x="33" y="94.6" transform="rotate(-90 33 94.6)">B1_A12</text>
<text x="264.8" y="105.9">1</text>
<text x="267.7" y="106.9">1</text>
<text x="264.8" y="108.5">2</text>
<text x="264.8" y="111">3</text>
<text x="264.8" y="113.5">4</text>
<text x="267.7" y="109.4">2</text>
<text x="267.7" y="112">3</text>
<text x="264.3" y="118.6">S1</text>
<text x="265.3" y="118.6">2</text>
<text x="267.7" y="114.5">4</text>
<text x="267.7" y="119.6">SHIELD</text>
</g>
</svg>
